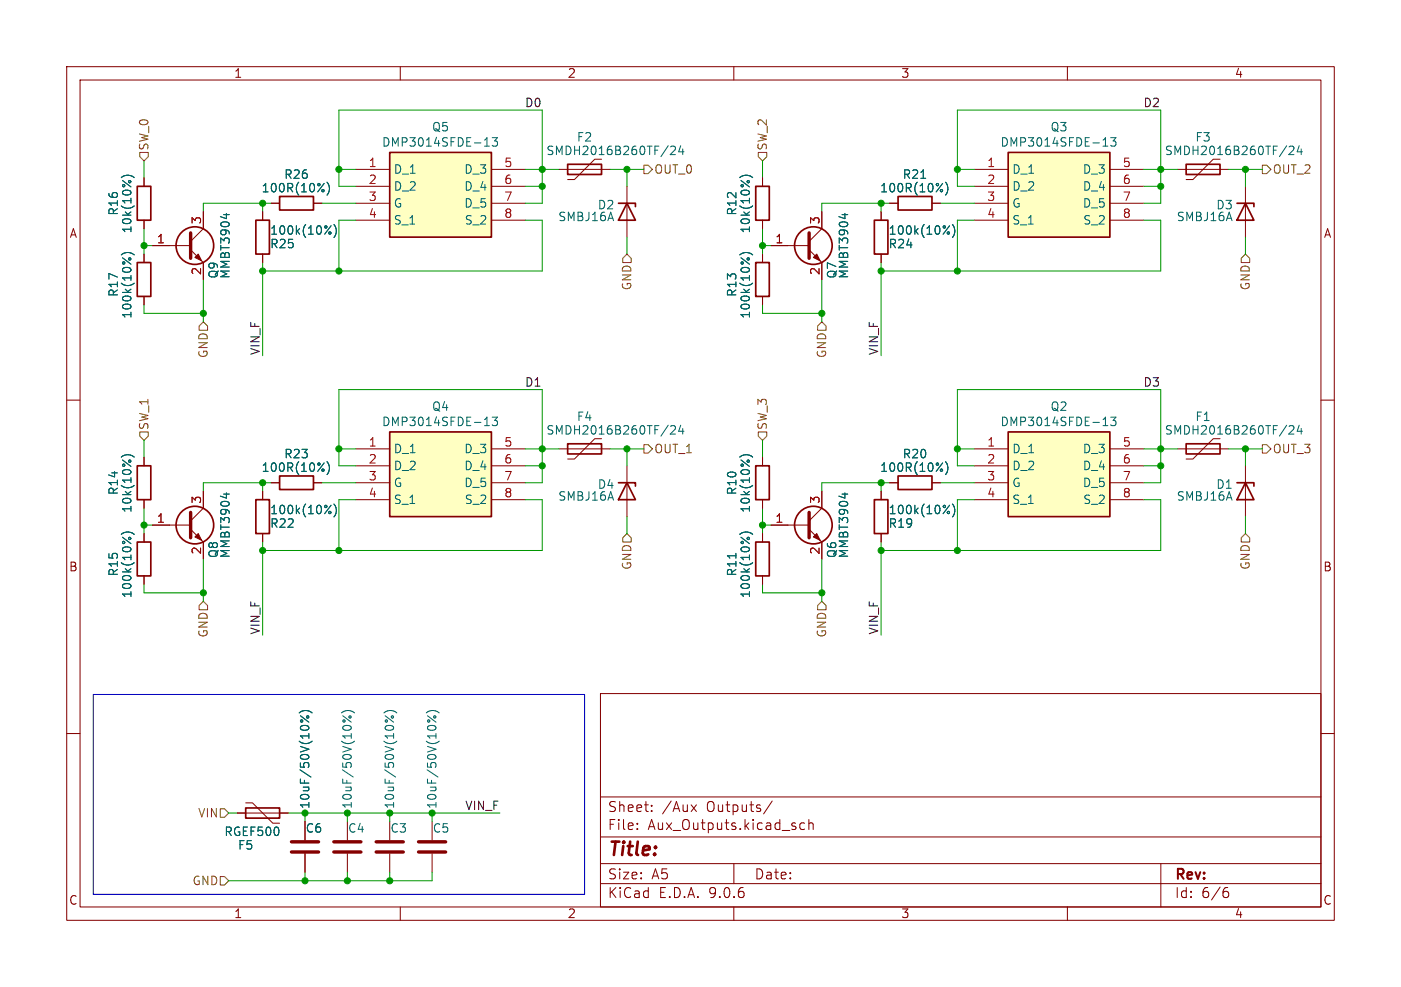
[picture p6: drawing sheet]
<svg xmlns="http://www.w3.org/2000/svg" width="210mm" height="148mm" viewBox="0 0 210 148" stroke-linecap="round" stroke-linejoin="round" font-family="sans-serif">
<g fill="none" stroke="#840000" stroke-width=".15">
<path d="M10 10h190v128h-190zM12 12h186v124h-186zM60 10v2M110 10v2M160 10v2M21.6 26.7v1.2M21.6 33v1.3M10 60h2M198 60h2M114.3 80v1.3M114.3 86.4v1.2M10 110h2"/>
<path d="M90 104h108v32h-108zM90 119.5h108M198 110h2M35.6 121.9h7.6M36.8 120.4h1l3.1 3h1M60 136v2M90 132.5h108M90 129.5h108M90 125.5h108M95.5 124.2v.2M95.5 123.5v.1M97.7 121.5v.2"/>
<path d="M97.7 120.8v.1M103.6 120.7l.8 1M104.4 120.7l-.8 1M110 136v2M110 129.5v3M115.7 120.1l-1.2 1.9M120.6 123.5l-.4-.1-.3 .3v.4l.1 .2h.6M121.2 123.5a.37 .37 0 0 1 .7 .1v.8M121.2 122.9v1.5M160 136v2M174 129.5v6.5M183.6 133.7h.4l.2 .2-.1 .5-.2 .2h-.3"/>
<path d="M184 133.1l-.4 .1"/>
</g>
<path d="M20.6 27.9h2v5.1h-2zM113.3 81.3h2v5.1h-2zM36.8 121.2h5.1v1.5h-5.1z" fill="none" stroke="#840000" stroke-width=".25"/>
<path d="M18.2 26.6a1.46 1.46 0 0 1 1.9 0M110.3 83v.7M110.9 80.1a1.46 1.46 0 0 1 1.9 0M111.1 80.6l1.2 .9M112 80.9v-.2l.2-.1 .1 .1v.2" fill="none" stroke="#006464" stroke-width=".15"/>
<path d="M151.1 64.8h15.3v12.7h-15.3z" fill="#ffffc2"/>
<g fill="none" stroke="#840000" stroke-width=".25">
<path d="M38.4 33h2v5.1h-2zM41.9 29.5h5.1v2h-5.1zM85.1 24.6h5.1v1.6h-5.1zM92.7 30.5h2.5v.5M94 30.5l1.2 2.5h-2.5zM113.3 27.9h2v5.1h-2zM113.3 39.4h2v5.1h-2zM131.1 33h2v5.1h-2zM85.1 66.5h5.1v1.6h-5.1zM92.7 72.4h2.5v.5M94 72.4l1.2 2.5h-2.5zM113.3 69.9h2v5h-2z"/>
<path d="M131.1 74.9h2v5.1h-2zM151.1 64.8h15.3v12.7h-15.3zM177.8 66.5h5.1v1.6h-5.1zM185.4 72.4h2.6v.5M186.7 72.4l1.3 2.5h-2.6z"/>
<circle cx="29.2" cy="36.8" r="2.82"/>
<circle cx="121.9" cy="78.7" r="2.82"/>
</g>
<g fill="none" stroke="#840000" stroke-width=".15">
<path d="M22.9 36.8h5.7M28.6 37.5l1.9 1.9v2.5M30.5 31.8v2.5l-1.9 1.9M39.4 31.8v1.2M39.4 38.1v1.3M40.6 30.5h1.3M47 30.5h1.3M83.8 25.4h7.6M90.2 23.9h-1l-3.1 3h-1M94 27.9v7.7M114.3 26.7v1.2M114.3 33v1.3"/>
<path d="M114.3 38.1v1.3M132.1 31.8v1.2M132.1 38.1v1.3M114.3 44.5v1.2M83.8 67.3h7.6M90.2 65.8h-1l-3.1 3h-1M94 69.9v7.6M114.3 68.6v1.3M114.3 74.9v1.3M115.6 78.7h5.7M121.3 79.4l1.9 1.9v2.5M123.2 73.7v2.5l-1.9 1.9"/>
<path d="M132.1 73.7v1.2M146 67.3h5.1M146 69.9h5.1M146 72.4h5.1M146 74.9h5.1M166.4 67.3h5M166.4 69.9h5M166.4 72.4h5M166.4 74.9h5M176.5 67.3h7.6M182.9 65.8h-1l-3.1 3h-1M186.7 69.9v7.6"/>
<path d="M132.1 80v1.3M45.7 123.2v2.8M45.7 128v2.8M52.1 123.2v2.8M52.1 128v2.8M58.4 123.2v2.8M58.4 128v2.8M64.8 123.2v2.8M64.8 128v2.8"/>
</g>
<g fill="none" stroke="#006464" stroke-width=".15">
<path d="M33.5 32.2h.9M33.9 32v.8M48.5 28.5v.2M48.6 27.5l-1 1.3M49 27.3a1.46 1.46 0 0 1 0 2M49.3 34.8h.1l.2 .1-.2 .2h-.1M49.6 33.9l-.9 1.2M50.1 33.7a1.46 1.46 0 0 1 0 1.9M100.5 22l.5-.1 .2 .1 .1 .3-.8 .9h.8M102 21.9l-.3 .9h.8M102.3 22.3v.9M110.9 26.6a1.46 1.46 0 0 1 1.9 0"/>
<path d="M110.9 38.2a1.46 1.46 0 0 1 1.9 0M111.1 38.7l1.2 .9M112 39v-.2l.2-.1 .1 .1v.2M142 34.8h.2l.1 .1-.1 .2h-.2M142.3 33.9l-.9 1.2M142.8 33.7a1.46 1.46 0 0 1 0 1.9M100.5 63.9l.5-.1 .2 .1 .1 .3-.8 .9h.8M102 63.8l-.3 .9h.8M102.3 64.2v.9M110.9 68.5a1.46 1.46 0 0 1 1.9 0M126.2 74.1h.9M126.6 73.9v.8"/>
<path d="M142 76.7h.2l.1 .2-.1 .1h-.2M142.3 75.8l-.9 1.2M142.8 75.6a1.46 1.46 0 0 1 0 1.9M165.3 63.8h.8M165.5 62.9l.2-.3v1.2M166.5 62.6h.8l-.4 .4 .3 .2v.5l-.2 .1h-.3l-.2-.1M193.2 63.9l.5-.1 .2 .1 .1 .3-.8 .9h.8M194.7 63.8l-.3 .9h.8M195 64.2v.9M44.8 106.9a1.46 1.46 0 0 1 2 0M45 107.3l1.3 1M51.2 106.9a1.46 1.46 0 0 1 1.9 0"/>
<path d="M51.4 107.3l1.2 1M57.5 106.9a1.46 1.46 0 0 1 2 0M57.7 107.3l1.3 1M63.9 106.9a1.46 1.46 0 0 1 1.9 0M64.1 107.3l1.2 1"/>
<circle cx="45.2" cy="108.1" r=".18"/>
<circle cx="46.1" cy="107.5" r=".18"/>
<circle cx="51.6" cy="108.1" r=".18"/>
<circle cx="52.5" cy="107.5" r=".18"/>
<circle cx="57.9" cy="108.1" r=".18"/>
<circle cx="58.8" cy="107.5" r=".18"/>
<circle cx="64.3" cy="108.1" r=".18"/>
<circle cx="65.2" cy="107.5" r=".18"/>
</g>
<path d="M28.6 34.9v3.8M121.3 76.8v3.8M43.7 126.2h4.1M43.7 127.8h4.1M50 126.2h4.1M50 127.8h4.1M56.4 126.2h4.1M56.4 127.8h4.1M62.7 126.2h4.1M62.7 127.8h4.1" fill="none" stroke="#840000" stroke-width=".51"/>
<g fill="#840000" stroke="#840000" stroke-width=".15">
<path d="M121.9 80.5l.5-.5 .5 1z"/>
<path d="M29.2 38.6l.5-.5 .5 1z"/>
</g>
<path d="M58.4 22.9h15.3v12.7h-15.3z" fill="#ffffc2"/>
<path d="M20.6 39.4h2v5.1h-2zM58.4 22.9h15.3v12.7h-15.3zM20.6 69.9h2v5h-2zM38.4 74.9h2v5.1h-2z" fill="none" stroke="#840000" stroke-width=".25"/>
<g fill="none" stroke="#840000" stroke-width=".15">
<path d="M21.6 38.1v1.3M53.3 25.4h5.1M53.3 27.9h5.1M53.3 30.5h5.1M53.3 33h5.1M73.7 25.4h5M73.7 27.9h5M73.7 30.5h5M73.7 33h5M21.6 44.5v1.2M21.6 68.6v1.3M21.6 74.9v1.3"/>
<path d="M39.4 73.7v1.2M39.4 80v1.3"/>
</g>
<path d="M18.2 38.2a1.46 1.46 0 0 1 1.9 0M18.4 38.7l1.2 .9M19.3 39v-.2l.1-.1 .2 .1v.2M72.6 21.9h.8M72.8 20.9l.2-.3v1.3M73.8 20.6h.8l-.5 .5 .4 .2v.5l-.2 .1h-.3l-.2-.1M18.2 68.5a1.46 1.46 0 0 1 1.9 0M49.3 76.7h.1l.2 .2-.2 .1h-.1M49.6 75.8l-.9 1.2M50.1 75.6a1.46 1.46 0 0 1 0 1.9" fill="none" stroke="#006464" stroke-width=".15"/>
<path d="M58.4 64.8h15.3v12.7h-15.3z" fill="#ffffc2"/>
<g fill="none" stroke="#840000" stroke-width=".25">
<path d="M177.8 24.6h5.1v1.6h-5.1zM185.4 30.5h2.6v.5M186.7 30.5l1.3 2.5h-2.6zM41.9 71.4h5.1v2h-5.1zM58.4 64.8h15.3v12.7h-15.3zM20.6 81.3h2v5.1h-2z"/>
<circle cx="121.9" cy="36.8" r="2.82"/>
<circle cx="29.2" cy="78.7" r="2.82"/>
</g>
<g fill="none" stroke="#840000" stroke-width=".15">
<path d="M115.6 36.8h5.7M121.3 37.5l1.9 1.9v2.5M123.2 31.8v2.5l-1.9 1.9M176.5 25.4h7.6M182.9 23.9h-1l-3.1 3h-1M186.7 27.9v7.7M22.9 78.7h5.7M28.6 79.4l1.9 1.9v2.5M30.5 73.7v2.5l-1.9 1.9M40.6 72.4h1.3M47 72.4h1.3M53.3 67.3h5.1"/>
<path d="M53.3 69.9h5.1M53.3 72.4h5.1M53.3 74.9h5.1M73.7 67.3h5M73.7 69.9h5M73.7 72.4h5M73.7 74.9h5M21.6 80v1.3M21.6 86.4v1.2"/>
</g>
<g fill="none" stroke="#006464" stroke-width=".15">
<path d="M126.2 32.2h.9M126.6 32v.8M193.2 22l.5-.1 .2 .1 .1 .3-.8 .9h.8M194.7 21.9l-.3 .9h.8M195 22.3v.9M33.5 74.1h.9M33.9 73.9v.8M48.5 70.4v.2M48.6 69.4l-1 1.3M49 69.2a1.46 1.46 0 0 1 0 2M72.6 63.8h.8M72.8 62.9l.2-.3v1.2"/>
<path d="M73.8 62.6h.8l-.5 .4 .4 .2v.5l-.2 .1h-.3l-.2-.1M18.2 80.1a1.46 1.46 0 0 1 1.9 0M18.4 80.6l1.2 .9M19.3 80.9v-.2l.1-.1 .2 .1v.2"/>
</g>
<path d="M121.3 34.9v3.8M28.6 76.8v3.8" fill="none" stroke="#840000" stroke-width=".51"/>
<g fill="#840000" stroke="#840000" stroke-width=".15">
<path d="M29.2 80.5l.5-.5 .5 1z"/>
<path d="M121.9 38.6l.5-.5 .5 1z"/>
</g>
<path d="M151.1 22.9h15.3v12.7h-15.3z" fill="#ffffc2"/>
<path d="M134.6 29.5h5.1v2h-5.1zM151.1 22.9h15.3v12.7h-15.3zM134.6 71.4h5.1v2h-5.1z" fill="none" stroke="#840000" stroke-width=".25"/>
<g fill="none" stroke="#840000" stroke-width=".15">
<path d="M21.6 26.7v1.2M21.6 33v1.3M21.6 38.1v1.3M22.9 36.8h2.5M30.5 31.8v2.5M30.5 39.4v2.5M39.4 31.8v1.2M39.4 38.1v1.3M40.6 30.5h1.3M47 30.5h1.3M114.3 26.7v1.2M114.3 33v1.3"/>
<path d="M114.3 38.1v1.3M115.6 36.8h2.5M123.2 31.8v2.5M123.2 39.4v2.5M132.1 31.8v1.2M132.1 38.1v1.3M133.3 30.5h1.3M139.7 30.5h1.3M146 25.4h5.1M146 27.9h5.1M146 30.5h5.1M146 33h5.1"/>
<path d="M166.4 25.4h5M166.4 27.9h5M166.4 30.5h5M166.4 33h5M21.6 44.5v1.2M114.3 44.5v1.2M21.6 68.6v1.3M21.6 74.9v1.3M22.9 78.7h2.5M30.5 73.7v2.5M39.4 73.7v1.2M40.6 72.4h1.3"/>
<path d="M47 72.4h1.3M114.3 68.6v1.3M114.3 74.9v1.3M115.6 78.7h2.5M123.2 73.7v2.5M132.1 73.7v1.2M133.3 72.4h1.3M139.7 72.4h1.3M21.6 80v1.3M21.6 86.4v1.2M30.5 81.3v2.5M39.4 80v1.3"/>
<path d="M114.3 80v1.3M114.3 86.4v1.2M123.2 81.3v2.5M132.1 80v1.3M35.6 121.9h1.2M41.9 121.9h1.3M45.7 123.2v2.8M45.7 128v2.8"/>
</g>
<g fill="none" stroke="#006464" stroke-width=".15">
<path d="M18.2 38.2a1.46 1.46 0 0 1 1.9 0M18.2 26.6a1.46 1.46 0 0 1 1.9 0M18.4 38.7l1.2 .9M19.3 39v-.2l.1-.1 .2 .1v.2M33.5 32.2h.9M33.9 32v.8M48.5 28.5v.2M48.6 27.5l-1 1.3M49 27.3a1.46 1.46 0 0 1 0 2M49.3 34.8h.1l.2 .1-.2 .2h-.1M49.6 33.9l-.9 1.2M50.1 33.7a1.46 1.46 0 0 1 0 1.9"/>
<path d="M110.9 38.2a1.46 1.46 0 0 1 1.9 0M110.9 26.6a1.46 1.46 0 0 1 1.9 0M111.1 38.7l1.2 .9M112 39v-.2l.2-.1 .1 .1v.2M126.2 32.2h.9M126.6 32v.8M138 26.7h.8M141.2 28.5v.2M141.3 27.5l-1 1.3M141.7 27.3a1.46 1.46 0 0 1 0 2M142 34.8h.2l.1 .1-.1 .2h-.2M142.3 33.9l-.9 1.2"/>
<path d="M142.8 33.7a1.46 1.46 0 0 1 0 1.9M165.3 21.9h.8M165.5 20.9l.2-.3v1.3M166.5 20.6h.8l-.4 .5 .3 .2v.5l-.2 .1h-.3l-.2-.1M18.2 68.5a1.46 1.46 0 0 1 1.9 0M33.5 74.1h.9M33.9 73.9v.8M48.5 70.4v.2M48.6 69.4l-1 1.3M49 69.2a1.46 1.46 0 0 1 0 2M49.3 76.7h.1l.2 .2-.2 .1h-.1M49.6 75.8l-.9 1.2"/>
<path d="M50.1 75.6a1.46 1.46 0 0 1 0 1.9M110.9 68.5a1.46 1.46 0 0 1 1.9 0M126.2 74.1h.9M126.6 73.9v.8M141.2 70.4v.2M141.3 69.4l-1 1.3M141.7 69.2a1.46 1.46 0 0 1 0 2M142 76.7h.2l.1 .2-.1 .1h-.2M142.3 75.8l-.9 1.2M142.8 75.6a1.46 1.46 0 0 1 0 1.9M18.2 80.1a1.46 1.46 0 0 1 1.9 0M18.4 80.6l1.2 .9"/>
<path d="M19.3 80.9v-.2l.1-.1 .2 .1v.2M110.3 83v.7M110.9 80.1a1.46 1.46 0 0 1 1.9 0M111.1 80.6l1.2 .9M112 80.9v-.2l.2-.1 .1 .1v.2M44.8 106.9a1.46 1.46 0 0 1 2 0M45 107.3l1.3 1"/>
<circle cx="45.2" cy="108.1" r=".18"/>
<circle cx="46.1" cy="107.5" r=".18"/>
</g>
<g fill="none" stroke="#725600" stroke-width=".15">
<path d="M21 22.9h1.2v.6l-.6 .6-.6-.6zM93.3 38.7l.7-.6 .6 .6v.7h-1.3zM96.5 24.8h.7l.6 .6-.6 .6h-.7zM113.7 22.9h1.2v.6l-.6 .6-.6-.6zM186.7 38.1l.6 .6v.7h-1.2v-.7zM189.2 24.8h.7l.6 .6-.6 .6h-.7zM29.8 48.9l.7-.6 .6 .6v.6h-1.3zM123.2 48.3l.6 .6v.6h-1.2v-.6zM21 64.8h1.2v.6l-.6 .6-.6-.6zM96.5 66.7h.7l.6 .6-.6 .6h-.7zM113.7 64.8h1.2v.6l-.6 .6-.6-.6zM189.2 66.7h.7l.6 .6-.6 .6h-.7z"/>
<path d="M30.5 90.2l.6 .6v.6h-1.3v-.6zM93.3 80.6l.7-.6 .6 .6v.7h-1.3zM123.2 90.2l.6 .6v.6h-1.2v-.6zM186.7 80l.6 .6v.7h-1.2v-.7zM33 121.3h.7l.6 .6-.6 .7h-.7zM33 131.4h.7l.6 .7-.6 .6h-.7z"/>
</g>
<g fill="none" stroke="#009600" stroke-width=".15">
<path d="M21.6 24.1v2.6M21.6 34.3v3.8M21.6 36.8h1.3M39.4 30.5v1.3M39.4 39.4v13.9M40.6 30.5h-10.1v1.3M48.3 30.5h5M50.8 25.4h2.5M53.3 27.9h-2.5v-11.4h30.5v14h-2.6M53.3 33h-2.5v7.6M78.7 25.4h5.1M78.7 33h2.6v7.6h-41.9"/>
<path d="M78.7 27.9h2.6M91.4 25.4h5.1M94 25.4v2.5M94 35.6v2.5M114.3 24.1v2.6M114.3 34.3v3.8M114.3 36.8h1.3M132.1 30.5v1.3M132.1 39.4v13.9M133.3 30.5h-10.1v1.3M141 30.5h5M143.5 25.4h2.5"/>
<path d="M146 27.9h-2.5v-11.4h30.5v14h-2.6M146 33h-2.5v7.6M171.4 33h2.6v7.6h-41.9M171.4 25.4h5.1M171.4 27.9h2.6M184.1 25.4h5.1M186.7 25.4v2.5M186.7 35.6v2.5M21.6 45.7v1.3h8.9M30.5 41.9v6.4M114.3 45.7v1.3h8.9M123.2 41.9v6.4"/>
<path d="M21.6 78.7h1.3M21.6 66v2.6M21.6 76.2v3.8M39.4 72.4v1.3M40.6 72.4h-10.1v1.3M48.3 72.4h5M50.8 67.3h2.5M53.3 69.9h-2.5v-11.5h30.5v14h-2.6M53.3 74.9h-2.5v7.7M78.7 67.3h5.1M78.7 69.9h2.6M78.7 74.9h2.6v7.7h-41.9"/>
<path d="M91.4 67.3h5.1M94 67.3v2.6M94 77.5v2.5M114.3 66v2.6M114.3 76.2v3.8M114.3 78.7h1.3M132.1 72.4v1.3M133.3 72.4h-10.1v1.3M141 72.4h5M143.5 67.3h2.5M146 69.9h-2.5v-11.5h30.5v14h-2.6M146 74.9h-2.5v7.7"/>
<path d="M171.4 74.9h2.6v7.7h-41.9M171.4 67.3h5.1M171.4 69.9h2.6M184.1 67.3h5.1M186.7 67.3v2.6M186.7 77.5v2.5M21.6 87.6v1.3h8.9M30.5 83.8v6.4M39.4 81.3v14M114.3 87.6v1.3h8.9M123.2 83.8v6.4M132.1 81.3v14"/>
<path d="M34.3 121.9h1.3M43.2 121.9h31.7M45.7 121.9v1.3M45.7 130.8v1.3M52.1 121.9v1.3M52.1 130.8v1.3M58.4 121.9v1.3M58.4 130.8v1.3M64.8 121.9v1.3M64.8 130.8v1.3h-30.5"/>
</g>
<path d="M14 104.1h73.6v30h-73.6z" fill="none" stroke="#0000c2" stroke-width=".15"/>
<g fill="#009600" stroke="#009600" stroke-width=".15">
<circle cx="81.3" cy="67.3" r=".46"/>
<circle cx="81.3" cy="69.9" r=".46"/>
<circle cx="81.3" cy="27.9" r=".46"/>
<circle cx="81.3" cy="25.4" r=".46"/>
<circle cx="94" cy="25.4" r=".46"/>
<circle cx="94" cy="67.3" r=".46"/>
<circle cx="114.3" cy="36.8" r=".46"/>
<circle cx="143.5" cy="67.3" r=".46"/>
<circle cx="174" cy="69.9" r=".46"/>
<circle cx="186.7" cy="67.3" r=".46"/>
<circle cx="174" cy="67.3" r=".46"/>
<circle cx="52.1" cy="132.1" r=".46"/>
<circle cx="58.4" cy="132.1" r=".46"/>
<circle cx="58.4" cy="121.9" r=".46"/>
<circle cx="64.8" cy="121.9" r=".46"/>
<circle cx="52.1" cy="121.9" r=".46"/>
<circle cx="45.7" cy="132.1" r=".46"/>
<circle cx="45.7" cy="121.9" r=".46"/>
<circle cx="123.2" cy="88.9" r=".46"/>
<circle cx="132.1" cy="82.6" r=".46"/>
<circle cx="143.5" cy="82.6" r=".46"/>
<circle cx="114.3" cy="78.7" r=".46"/>
<circle cx="132.1" cy="72.4" r=".46"/>
<circle cx="39.4" cy="40.6" r=".46"/>
<circle cx="50.8" cy="40.6" r=".46"/>
<circle cx="21.6" cy="36.8" r=".46"/>
<circle cx="30.5" cy="47" r=".46"/>
<circle cx="39.4" cy="30.5" r=".46"/>
<circle cx="50.8" cy="25.4" r=".46"/>
<circle cx="39.4" cy="82.6" r=".46"/>
<circle cx="39.4" cy="72.4" r=".46"/>
<circle cx="50.8" cy="67.3" r=".46"/>
<circle cx="50.8" cy="82.6" r=".46"/>
<circle cx="21.6" cy="78.7" r=".46"/>
<circle cx="30.5" cy="88.9" r=".46"/>
<circle cx="174" cy="25.4" r=".46"/>
<circle cx="174" cy="27.9" r=".46"/>
<circle cx="143.5" cy="40.6" r=".46"/>
<circle cx="143.5" cy="25.4" r=".46"/>
<circle cx="186.7" cy="25.4" r=".46"/>
<circle cx="132.1" cy="40.6" r=".46"/>
<circle cx="123.2" cy="47" r=".46"/>
<circle cx="132.1" cy="30.5" r=".46"/>
</g>
<text font-size="2.8" fill="#840000" x="91" y="128.9">Title:</text>
<g font-size="2.1" fill="#840000">
<text x="91" y="124.7">File:</text>
<text x="91" y="122">Sheet:</text>
<text x="97.1" y="124.7">Aux_Outputs.kicad_sch</text>
<text x="99.2" y="122">/Aux</text>
<text x="106" y="122">Outputs/</text>
<text x="91" y="134.9">KiCad</text>
<text x="91" y="132.1">Size:</text>
<text x="97.7" y="132.1">A5</text>
<text x="98.7" y="134.9">E.D.A.</text>
<text x="106.3" y="134.9">9.0.6</text>
<text x="113" y="132.1">Date:</text>
<text x="176" y="132.3">Rev:</text>
<text x="176" y="134.9">Id:</text>
<text x="180.1" y="134.9">6/6</text>
</g>
<g font-size="1.8" fill="#840000">
<text x="35" y="11.9">1</text>
<text x="85" y="11.9">2</text>
<text x="135" y="11.9">3</text>
<text x="185" y="11.9">4</text>
<text x="10.3" y="35.9">A</text>
<text x="198.4" y="35.9">A</text>
<text x="10.3" y="85.9">B</text>
<text x="198.3" y="85.9">B</text>
<text x="10.3" y="135.9">C</text>
<text x="35" y="137.9">1</text>
<text x="85" y="137.9">2</text>
<text x="135" y="137.9">3</text>
<text x="185" y="137.9">4</text>
<text x="198.3" y="135.9">C</text>
</g>
<g font-size="1.8" fill="#0f0f0f">
<text x="78.6" y="16.2">D0</text>
<text x="171.3" y="16.2">D2</text>
<text x="39" y="53.3" transform="rotate(-90 39 53.3)">VIN_F</text>
<text x="131.7" y="53.3" transform="rotate(-90 131.7 53.3)">VIN_F</text>
<text x="78.6" y="58.1">D1</text>
<text x="171.3" y="58.1">D3</text>
<text x="39" y="95.3" transform="rotate(-90 39 95.3)">VIN_F</text>
<text x="131.7" y="95.3" transform="rotate(-90 131.7 95.3)">VIN_F</text>
<text x="69.6" y="121.6">VIN_F</text>
</g>
<g font-size="1.8" fill="#725600">
<text x="22.5" y="22.7" transform="rotate(-90 22.5 22.7)">SW_0</text>
<text x="115.2" y="22.7" transform="rotate(-90 115.2 22.7)">SW_2</text>
<text x="98" y="26.3">OUT_0</text>
<text x="190.7" y="26.3">OUT_2</text>
<text x="94.8" y="43.6" transform="rotate(-90 94.8 43.6)">GND</text>
<text x="187.6" y="43.6" transform="rotate(-90 187.6 43.6)">GND</text>
<text x="31.3" y="53.8" transform="rotate(-90 31.3 53.8)">GND</text>
<text x="124.1" y="53.8" transform="rotate(-90 124.1 53.8)">GND</text>
<text x="22.5" y="64.6" transform="rotate(-90 22.5 64.6)">SW_1</text>
<text x="115.2" y="64.6" transform="rotate(-90 115.2 64.6)">SW_3</text>
<text x="98" y="68.2">OUT_1</text>
<text x="190.7" y="68.2">OUT_3</text>
<text x="94.8" y="85.5" transform="rotate(-90 94.8 85.5)">GND</text>
<text x="187.6" y="85.5" transform="rotate(-90 187.6 85.5)">GND</text>
<text x="31.3" y="95.7" transform="rotate(-90 31.3 95.7)">GND</text>
<text x="124.1" y="95.7" transform="rotate(-90 124.1 95.7)">GND</text>
<text x="29.6" y="122.8">VIN</text>
<text x="28.8" y="132.9">GND</text>
</g>
<g font-size="1.8" fill="#006464">
<text x="57.2" y="22.2">DMP3014SFDE-13</text>
<text x="64.7" y="19.9">Q5</text>
<text x="81.8" y="23.5">SMDH2016B260TF/24</text>
<text x="86.4" y="21.4">F2</text>
<text x="149.9" y="22.2">DMP3014SFDE-13</text>
<text x="157.4" y="19.9">Q3</text>
<text x="174.5" y="23.5">SMDH2016B260TF/24</text>
<text x="179.1" y="21.4">F3</text>
<text x="39.1" y="29.1">100R(10%)</text>
<text x="42.5" y="27">R26</text>
<text x="58.9" y="26.3">D_1</text>
<text x="58.9" y="28.8">D_2</text>
<text x="69.5" y="26.3">D_3</text>
<text x="69.5" y="28.8">D_4</text>
<text x="131.8" y="29.1">100R(10%)</text>
<text x="135.2" y="27">R21</text>
<text x="151.6" y="26.3">D_1</text>
<text x="151.6" y="28.8">D_2</text>
<text x="162.2" y="26.3">D_3</text>
<text x="162.2" y="28.8">D_4</text>
<text x="17.9" y="32.4" transform="rotate(-90 17.9 32.4)">R16</text>
<text x="19.9" y="35.1" transform="rotate(-90 19.9 35.1)">10k(10%)</text>
<text x="40.4" y="35.4">100k(10%)</text>
<text x="58.9" y="31.3">G</text>
<text x="58.9" y="33.9">S_1</text>
<text x="69.5" y="31.3">D_5</text>
<text x="69.6" y="33.9">S_2</text>
<text x="83.6" y="33.4">SMBJ16A</text>
<text x="89.5" y="31.6">D2</text>
<text x="110.6" y="32.4" transform="rotate(-90 110.6 32.4)">R12</text>
<text x="112.6" y="35.1" transform="rotate(-90 112.6 35.1)">10k(10%)</text>
<text x="133.1" y="35.4">100k(10%)</text>
<text x="151.6" y="31.3">G</text>
<text x="151.6" y="33.9">S_1</text>
<text x="162.2" y="31.3">D_5</text>
<text x="162.3" y="33.9">S_2</text>
<text x="176.3" y="33.4">SMBJ16A</text>
<text x="182.2" y="31.6">D3</text>
<text x="32.9" y="41.9" transform="rotate(-90 32.9 41.9)">Q9</text>
<text x="34.6" y="41.9" transform="rotate(-90 34.6 41.9)">MMBT3904</text>
<text x="40.4" y="37.4">R25</text>
<text x="125.6" y="41.9" transform="rotate(-90 125.6 41.9)">Q7</text>
<text x="127.4" y="41.9" transform="rotate(-90 127.4 41.9)">MMBT3904</text>
<text x="133.1" y="37.4">R24</text>
<text x="17.9" y="44.6" transform="rotate(-90 17.9 44.6)">R17</text>
<text x="19.9" y="47.9" transform="rotate(-90 19.9 47.9)">100k(10%)</text>
<text x="110.6" y="44.6" transform="rotate(-90 110.6 44.6)">R13</text>
<text x="112.6" y="47.9" transform="rotate(-90 112.6 47.9)">100k(10%)</text>
<text x="57.2" y="64.1">DMP3014SFDE-13</text>
<text x="64.7" y="61.8">Q4</text>
<text x="81.8" y="65.4">SMDH2016B260TF/24</text>
<text x="86.4" y="63.3">F4</text>
<text x="149.9" y="64.1">DMP3014SFDE-13</text>
<text x="157.4" y="61.8">Q2</text>
<text x="174.5" y="65.4">SMDH2016B260TF/24</text>
<text x="179.1" y="63.3">F1</text>
<text x="39.1" y="71">100R(10%)</text>
<text x="42.5" y="68.9">R23</text>
<text x="58.9" y="68.2">D_1</text>
<text x="58.9" y="70.7">D_2</text>
<text x="69.5" y="68.2">D_3</text>
<text x="69.5" y="70.7">D_4</text>
<text x="131.8" y="71">100R(10%)</text>
<text x="135.2" y="68.9">R20</text>
<text x="151.6" y="68.2">D_1</text>
<text x="151.6" y="70.7">D_2</text>
<text x="162.2" y="68.2">D_3</text>
<text x="162.2" y="70.7">D_4</text>
<text x="17.9" y="74.3" transform="rotate(-90 17.9 74.3)">R14</text>
<text x="19.9" y="77" transform="rotate(-90 19.9 77)">10k(10%)</text>
<text x="40.4" y="77.3">100k(10%)</text>
<text x="58.9" y="73.3">G</text>
<text x="58.9" y="75.8">S_1</text>
<text x="69.5" y="73.3">D_5</text>
<text x="69.6" y="75.8">S_2</text>
<text x="83.6" y="75.3">SMBJ16A</text>
<text x="89.5" y="73.5">D4</text>
<text x="110.6" y="74.3" transform="rotate(-90 110.6 74.3)">R10</text>
<text x="112.6" y="77" transform="rotate(-90 112.6 77)">10k(10%)</text>
<text x="133.1" y="77.3">100k(10%)</text>
<text x="151.6" y="73.3">G</text>
<text x="151.6" y="75.8">S_1</text>
<text x="162.2" y="73.3">D_5</text>
<text x="162.3" y="75.8">S_2</text>
<text x="176.3" y="75.3">SMBJ16A</text>
<text x="182.2" y="73.5">D1</text>
<text x="32.9" y="83.8" transform="rotate(-90 32.9 83.8)">Q8</text>
<text x="34.6" y="83.8" transform="rotate(-90 34.6 83.8)">MMBT3904</text>
<text x="40.4" y="79.3">R22</text>
<text x="125.6" y="83.8" transform="rotate(-90 125.6 83.8)">Q6</text>
<text x="127.4" y="83.8" transform="rotate(-90 127.4 83.8)">MMBT3904</text>
<text x="133.1" y="79.3">R19</text>
<text x="17.9" y="86.5" transform="rotate(-90 17.9 86.5)">R15</text>
<text x="19.9" y="89.8" transform="rotate(-90 19.9 89.8)">100k(10%)</text>
<text x="110.6" y="86.5" transform="rotate(-90 110.6 86.5)">R11</text>
<text x="112.6" y="89.8" transform="rotate(-90 112.6 89.8)">100k(10%)</text>
<text x="33.5" y="125.6">RGEF500</text>
<text x="45.7" y="125.1">C6</text>
<text x="46.6" y="121.4" transform="rotate(-90 46.6 121.4)">10uF/50V(10%)</text>
<text x="52.1" y="125.1">C4</text>
<text x="52.9" y="121.4" transform="rotate(-90 52.9 121.4)">10uF/50V(10%)</text>
<text x="58.4" y="125.1">C3</text>
<text x="59.3" y="121.4" transform="rotate(-90 59.3 121.4)">10uF/50V(10%)</text>
<text x="64.8" y="125.1">C5</text>
<text x="65.6" y="121.4" transform="rotate(-90 65.6 121.4)">10uF/50V(10%)</text>
<text x="35.6" y="127.6">F5</text>
</g>
<g font-size="1.8" fill="#a90000">
<text x="55.2" y="25.1">1</text>
<text x="55.2" y="27.7">2</text>
<text x="75.5" y="25.1">5</text>
<text x="75.5" y="27.7">6</text>
<text x="147.9" y="25.1">1</text>
<text x="147.9" y="27.7">2</text>
<text x="168.2" y="25.1">5</text>
<text x="168.2" y="27.7">6</text>
<text x="30.2" y="33.7" transform="rotate(-90 30.2 33.7)">3</text>
<text x="55.2" y="30.2">3</text>
<text x="55.2" y="32.8">4</text>
<text x="75.5" y="30.2">7</text>
<text x="75.5" y="32.8">8</text>
<text x="122.9" y="33.7" transform="rotate(-90 122.9 33.7)">3</text>
<text x="147.9" y="30.2">3</text>
<text x="147.9" y="32.8">4</text>
<text x="168.2" y="30.2">7</text>
<text x="168.2" y="32.8">8</text>
<text x="23.4" y="36.6">1</text>
<text x="30.2" y="41.3" transform="rotate(-90 30.2 41.3)">2</text>
<text x="116.1" y="36.6">1</text>
<text x="122.9" y="41.3" transform="rotate(-90 122.9 41.3)">2</text>
<text x="55.2" y="67.1">1</text>
<text x="55.2" y="69.6">2</text>
<text x="75.5" y="67.1">5</text>
<text x="75.5" y="69.6">6</text>
<text x="147.9" y="67.1">1</text>
<text x="147.9" y="69.6">2</text>
<text x="168.2" y="67.1">5</text>
<text x="168.2" y="69.6">6</text>
<text x="30.2" y="75.6" transform="rotate(-90 30.2 75.6)">3</text>
<text x="55.2" y="72.1">3</text>
<text x="55.2" y="74.7">4</text>
<text x="75.5" y="72.1">7</text>
<text x="75.5" y="74.7">8</text>
<text x="122.9" y="75.6" transform="rotate(-90 122.9 75.6)">3</text>
<text x="147.9" y="72.1">3</text>
<text x="147.9" y="74.7">4</text>
<text x="168.2" y="72.1">7</text>
<text x="168.2" y="74.7">8</text>
<text x="23.4" y="78.5">1</text>
<text x="30.2" y="83.3" transform="rotate(-90 30.2 83.3)">2</text>
<text x="116.1" y="78.5">1</text>
<text x="122.9" y="83.3" transform="rotate(-90 122.9 83.3)">2</text>
</g>
</svg>
